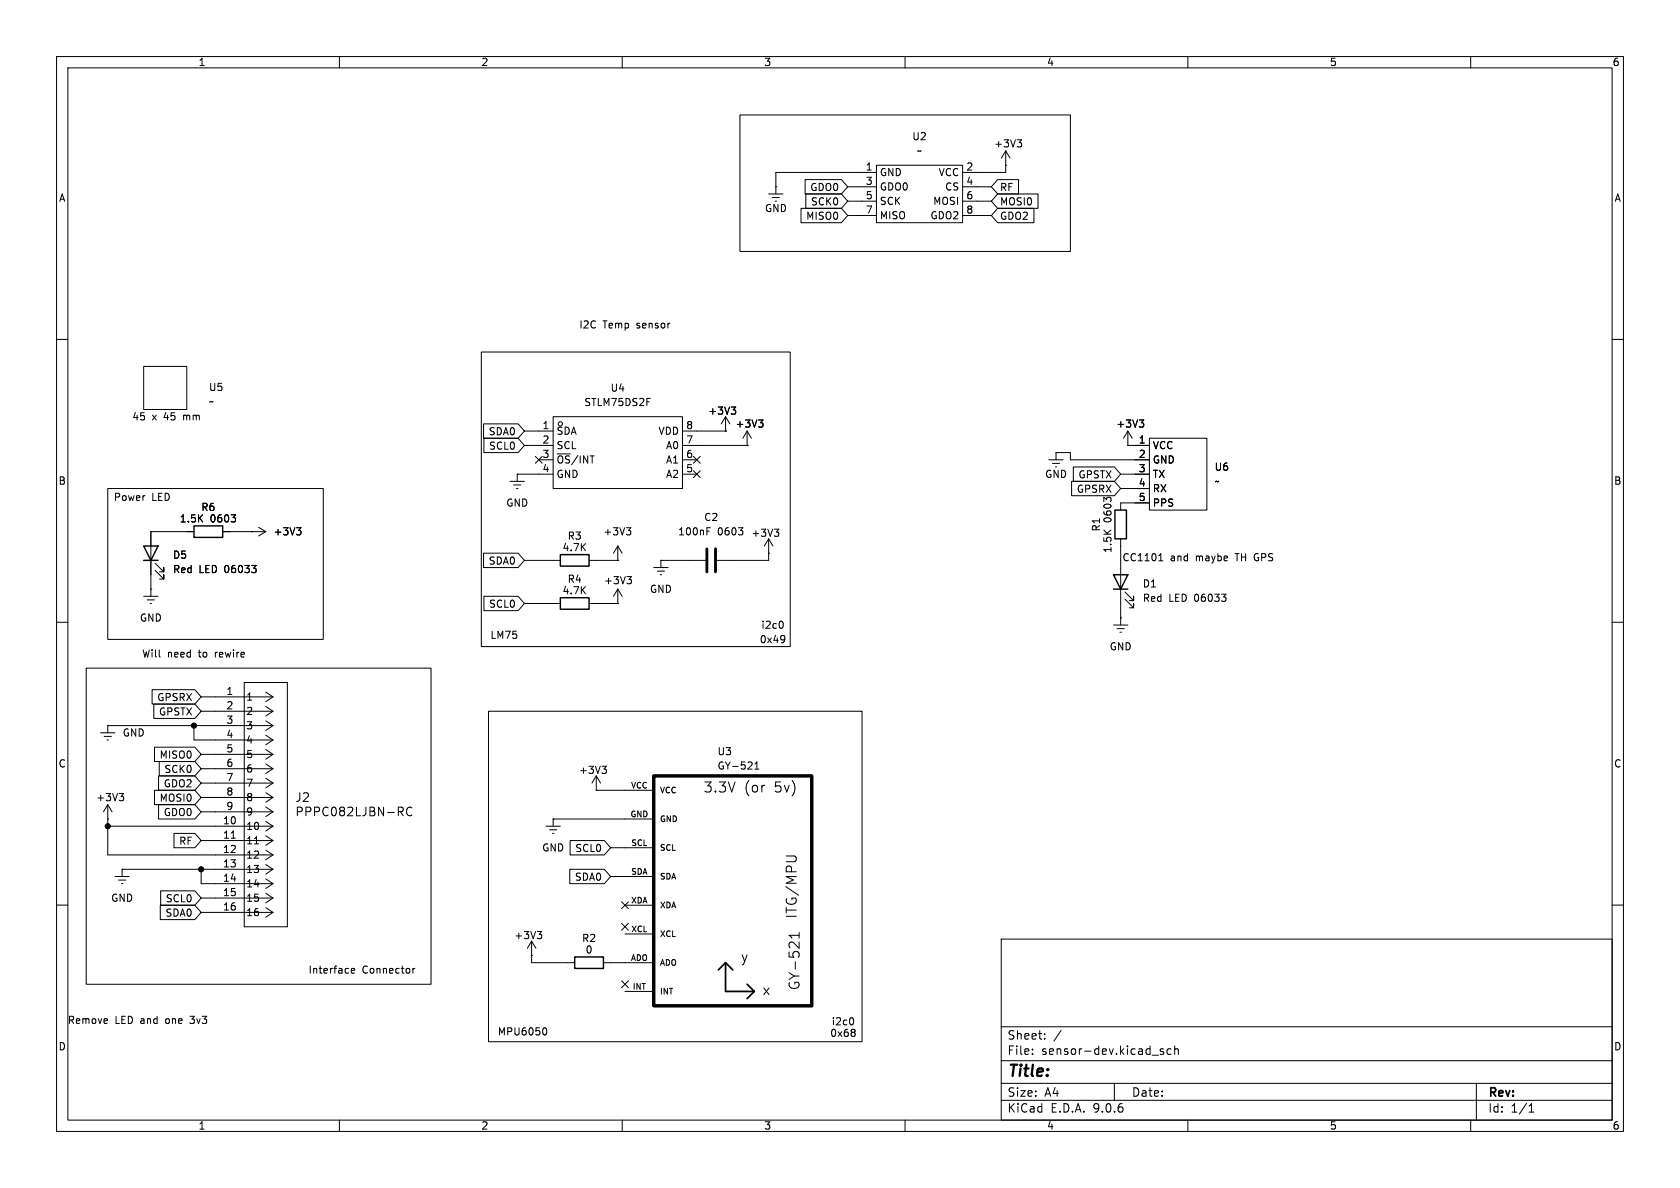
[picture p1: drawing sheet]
<svg xmlns="http://www.w3.org/2000/svg" width="297mm" height="210mm" viewBox="0 0 297 210" stroke-linecap="round" stroke-linejoin="round" font-family="sans-serif">
<g fill="none" stroke="#000" stroke-width=".18">
<path d="M10 10h277v190h-277zM12 12h273v186h-273zM60 10v2M110 10v2M160 10v2M210 10v2M260 10v2M130.8 20.3h58.4v24.2h-58.4zM135.9 34.3h2.5M136.5 34.9h1.3M137 35.6h.3M137.2 33h.1"/>
<path d="M141.6 36.8h7.1l1.2 1.3-1.2 1.3h-7.1zM142.3 31.7h6.4l1.2 1.3-1.2 1.3h-6.4zM142.5 34.3h6.2l1.2 1.3-1.2 1.2h-6.2zM149.9 33h5M149.9 35.6h5M149.9 38.1h5M154.9 29.2h15.3v10.2h-15.3zM154.9 30.5h-17.7v3.8M170.2 33h5.1M170.2 35.6h5.1M170.2 38.1h5.1M176.4 31.7h3.7v2.6h-3.7l-1.1-1.3z"/>
<path d="M176.4 36.8h6.4v2.6h-6.4l-1.1-1.3zM176.4 34.3h7.1v2.5h-7.1l-1.1-1.2zM177.8 29.2h.1M177.8 26.7v3.8h-7.6M177.8 26.7l-.8 1.2M177.8 26.7l.8 1.2M179.8 24.7h.8l-.4 .5M180.4 25.2l.2 .2v.3l-.2 .3M10 60h2M25.4 64.8h7.6v7.6h-7.6zM85.1 62.2h54.6v52.1h-54.6zM85.5 74.9h6.1l1.1 1.3-1.1 1.3h-6.1z"/>
<path d="M85.5 77.5h6.1l1.1 1.2-1.1 1.3h-6.1zM92.7 76.2h5.1M92.7 78.7h5.1M97.8 73.7h22.8v12.7h-22.8zM120.6 76.2h7.7M120.6 78.7h11.5M128.3 76.2h.1M128.3 73.7l-.8 1.2M128.3 73.7l.7 1.2M128.3 73.7v2.5M129.3 72h.8l-.5 .4M129.8 72.4l.3 .3v.3l-.3 .2"/>
<path d="M132.1 78.7h.1M132.1 76.2l-.8 1.3M132.1 76.2l.7 1.3M132.1 76.2v2.5M134.1 74.2h.8l-.4 .5M134.6 74.7l.3 .3v.3l-.3 .2M199.4 78.7h.1M199.4 78.7h3.8M199.4 76.2l-.8 1.3M199.4 76.2l.8 1.3M199.4 76.2v2.5M201.4 74.2h.8l-.4 .5"/>
<path d="M202 74.7l.2 .3v.3l-.2 .2M203.2 77.5h10.2v12.7h-10.2zM285 60h2M19 86.4h38.1v26.6h-38.1zM27.4 99.6l1.6 1.5v-.8v.8h-.8M34.3 94h-7.6v11.4M39.4 94h7.6M40.9 91h.7l-.4 .5M41.6 91.6v.6M44.4 94h.1M44.5 100h.8l-.4 .4M45.7 93.2l1.3 .8"/>
<path d="M47 94l-1.3 .7M52.4 93.3h.8l-.4 .5M53 93.8l.2 .2v.3l-.2 .3M85.5 97.8h6.1l1.1 1.3-1.1 1.2h-6.1zM90.2 85.1h2.5M90.8 85.7h1.3M91.3 86.4h.3M91.4 83.8h.1M91.4 83.8v1.3M91.4 83.8h6.4M92.7 99.1h6.4M94.6 80.7l1.3 1.2"/>
<path d="M95.2 81.3h2.6M95.9 80.7l-1.3 1.2M104.1 99.1h5.1M109.2 99.1h.1M109.2 96.5v2.6M109.2 96.5l-.7 1.3M109.2 96.5l.8 1.3M110.7 93.3h.8l-.4 .5M111.3 93.8l.2 .2v.3l-.2 .3M116.8 99.1h.1M116.8 99.1h7.9M116.8 99.1v1.2"/>
<path d="M120.6 81.3h2.6M120.6 83.8h2.6M122.6 80.7l1.2 1.2M122.6 83.2l1.2 1.2M123.8 80.7l-1.2 1.2M123.8 83.2l-1.2 1.2M125 93.3h.6M125 93.9h.4M130.5 93.3h.8l-.4 .5M131.3 93.9v.5M135.9 97.8h.1M135.9 95.3v3.8h-9.2"/>
<path d="M135.9 95.3l-.8 1.2M135.9 95.3l.8 1.2M136.9 93.5h.8l-.4 .5M137.4 94l.3 .3v.3l-.3 .2M185.4 81.3h2.6M186.1 81.9h1.2M186.6 82.6h.2M186.7 80h.1M186.7 80h2.5v1.3h14M186.7 80v1.3M189.4 85.1h7.6l1.1 1.3-1.1 1.2h-7.6zM189.7 82.5h7.3l1.1 1.3-1.1 1.3h-7.3z"/>
<path d="M195.6 88.3l-.5-.4v.8M198.1 86.4h5.1M198.1 83.8h5.1M198.1 95.3v15.2M203.2 88.9h-5.1v1.3M204.9 99.1h.7M205.1 98l.1-.1v1.2M10 110h2M15.2 118.1h61v55.9h-61zM25.4 105.4h2.5M26 106h1.3M26.5 106.7h.3"/>
<path d="M26.7 104.1h.1M27.4 100.8l1.6 1.6v-.8v.8h-.8M45.2 100.6v.5M85.5 105.4h6.1l1.1 1.3-1.1 1.3h-6.1zM92.7 106.7h6.4M104.1 106.7h5.1M109.2 106.7h.1M109.2 104.1l-.7 1.3M109.2 104.1l.8 1.3M109.2 104.1v2.6M110.8 101.9h.8l-.4 .5M111.4 102.4l.2 .3v.3l-.2 .2"/>
<path d="M115.6 100.3h2.5M116.2 101h1.3M116.7 101.6h.3M138.3 109.9l.2 .4-.2 .7M138.5 112.3l.2 .2a1.07 1.07 0 0 1-.1 1M138.7 112.9l-.2 .2M196.8 110.5h2.6M197.5 111.1h1.3M198 111.8h.2M198.1 109.2h.1M198.9 105.9l1.5 1.5v-.7v.7h-.8M198.9 104.6l1.5 1.6v-.8v.8h-.8"/>
<path d="M216 105h.7l-.4 .5M216.7 105.6v.6M285 110h2M17.8 129.5h2.5M18.4 130.2h1.3M18.9 130.8h.3M19 128.3h.1M19 128.3v1.2M19 128.3h29.3M26.9 121.9h7.5l1.2 1.3-1.2 1.3h-7.5zM27.2 124.5h7.2l1.2 1.2-1.2 1.3h-7.2zM27.3 132.1h7.1l1.2 1.3-1.2 1.2h-7.1z"/>
<path d="M27.3 139.7h7.1l1.2 1.3-1.2 1.2h-7.1zM28 137.2h6.4l1.2 1.2-1.2 1.3h-6.4zM28.2 134.6h6.2l1.2 1.3-1.2 1.3h-6.2zM34.3 128.3v2.5h14M35.6 123.2h12.7M35.6 125.7h12.7M35.6 133.4h12.7M35.6 135.9h12.7M35.6 138.4h12.7M43.2 120.7h7.6v43.1h-7.6zM47 122.3l1.3 .9M47 124.9l1.3 .8"/>
<path d="M47 127.4l1.3 .9M47 130l1.3 .8M47 132.5l1.3 .9M47 135l1.3 .9M47 137.6l1.3 .8M48.3 123.2l-1.3 .8M48.3 125.7l-1.3 .9M48.3 128.3l-1.3 .8M48.3 130.8l-1.3 .9M48.3 133.4l-1.3 .8M48.3 135.9l-1.3 .8M48.3 138.4l-1.3 .9"/>
<path d="M86.4 125.7h66v58.5h-66zM105.4 139.7h.1M105.4 139.7h10.2M105.4 137.2l-.8 1.2M105.4 137.2l.8 1.2M105.4 137.2v2.5M106.4 135.5h.8l-.4 .4M107 135.9l.2 .3v.3l-.2 .2M133.4 136h.8M133.4 135.1l.4-.4v1.3M19 144.8h.1M19 142.2v8.9h29.3"/>
<path d="M19 146.1h29.3M19 142.2l-.7 1.3M19 142.2l.8 1.3M20.3 154.9h2.6M21 155.6h1.2M21.1 140.3h.8l-.5 .5M21.5 156.2h.2M21.6 153.7h.1M21.6 153.7h26.7M21.6 153.7v1.2M21.6 140.8l.3 .2v.3l-.3 .2M28 142.2h6.4l1.2 1.3-1.2 1.3h-6.4z"/>
<path d="M28.4 157.5h6l1.2 1.3-1.2 1.2h-6zM30.8 147.3h3.6l1.2 1.3-1.2 1.3h-3.6zM35.6 141h12.7M35.6 143.5h12.7M35.6 148.6h12.7M35.6 153.7v2.5h12.7M35.6 158.8h12.7M40.9 148.2h.7M45 149.2h.7M47 140.1l1.3 .9M47 142.7l1.3 .8M47 145.2l1.3 .9"/>
<path d="M47 147.7l1.3 .9M47 150.3l1.3 .8M47 152.8l1.3 .9M47 155.4l1.3 .8M47 157.9l1.3 .9M48.3 141l-1.3 .8M48.3 143.5l-1.3 .9M48.3 146.1l-1.3 .8M48.3 148.6l-1.3 .8M48.3 151.1l-1.3 .9M48.3 153.7l-1.3 .8M48.3 156.2l-1.3 .9"/>
<path d="M48.3 158.8l-1.3 .8M70.8 143.5l.5 .7M71 142.7l.3 .3-.1 .3-.2 .2M72.8 142.8a.61 .61 0 0 0-.7 0 .61 .61 0 0 0-.2 .8 .57 .57 0 0 0 .3 .5 .57 .57 0 0 0 .6 0M96.5 146.1h2.6M97.2 146.7h1.2M97.7 147.3h.2M97.8 144.8h.1M97.8 144.8h17.8M97.8 144.8v1.3M100.7 153.7h6.1l1.1 1.2-1.1 1.3h-6.1zM100.8 148.6h6l1.1 1.3-1.1 1.2h-6z"/>
<path d="M107.9 154.9h7.7M107.9 149.9h7.7M109.9 159.4l1.2 1.2M111.1 159.4l-1.2 1.2M139 151.3h1.4l.3 .2M10 160h2M28.3 160h6.1l1.2 1.3-1.2 1.3h-6.1zM35.6 161.3h12.7M47 160.4l1.3 .9M48.3 161.3l-1.3 .8M62.1 171.6l.6-.1-.1-.3h-.3l-.2 .2 .1 .6h.4M73 171.2v.8"/>
<path d="M73.4 171.2l-.4 .2M94 168.9h.1M94 166.4v3.8h7.6M94 166.4l-.8 1.2M94 166.4l.7 1.2M95 164.7h.8l-.5 .4M95.5 165.1l.3 .3v.3l-.3 .2M106.7 170.2h8.9M109.9 163.2l1.2 1.2M109.9 173.4l1.2 1.2M110.5 160h5.1M110.5 165.1h5.1"/>
<path d="M110.5 175.3h5.1M111.1 163.2l-1.2 1.2M111.1 173.4l-1.2 1.2M141.3 164.8v1M141.3 165.3h-1.8l.5 .5M150.7 180l.2 .4-.2 .7M177 166h108v32h-108zM285 160h2M60 198v2M96.2 181.7a.68 .68 0 0 1 .5 .6 .68 .68 0 0 1-.5 .7M110 198v2M150.9 181.9l.3 .3-.3 .3 .3 .2v.3l-.3 .2"/>
<path d="M160 198v2M177 194.5h108M177 191.5h108M177 187.5h108M177 181.5h108M182.5 186.3v.1M182.5 185.5v.1M184.7 183.6v.1M184.7 182.8v.1M187.6 182.1l-1.3 2M197 191.5v3M205.7 185.5l-.4-.1-.2 .2 .1 .2 .5 .2v.3h-.6"/>
<path d="M207 185.5l-.4-.1-.3 .3v.4l.2 .2h.5M207.7 185.5l.2-.1 .3 .1 .1 .9M207.7 184.9v1.5M210 198v2M260 198v2M261 191.5v6.5M270.3 196.6h.9M270.3 195.5l.4-.4v1.5"/>
<circle cx="99.1" cy="74.9" r=".38"/>
</g>
<path d="M25.4 96.5h2.5l-1.2 2.6zM25.4 99.1h2.5M34.3 93h5.1v2h-5.1zM99.1 98h5v2.1h-5zM197.1 90.2h2v5.1h-2zM99.1 105.7h5v2h-5zM196.8 101.6h2.6l-1.3 2.5zM196.8 104.1h2.6M101.6 169.2h5.1v2h-5.1z" fill="none" stroke="#000" stroke-width=".25"/>
<path d="M115.6 137.2h27.9v40.6h-27.9z" fill="none" stroke="#000" stroke-width=".61"/>
<path d="M128.3 170.2l-1.3 1.3M128.3 170.2l1.2 1.3M128.3 170.2v5.1h5M132.1 174l1.2 1.3M133.3 175.3l-1.2 1.2" fill="none" stroke="#000" stroke-width=".3"/>
<path d="M125 97v4.1M126.5 97v4.1" fill="none" stroke="#000" stroke-width=".51"/>
<g fill="#000" stroke="#000" stroke-width=".18">
<circle cx="34.3" cy="128.3" r=".46"/>
<circle cx="19" cy="146.1" r=".46"/>
<circle cx="35.6" cy="153.7" r=".46"/>
</g>
<text font-size="2.8" x="178" y="190.9">Title:</text>
<g font-size="2.5">
<text x="124.3" y="140.3">3.3V</text>
<text x="131.5" y="140.3">(or</text>
<text x="136.9" y="140.3">5v)</text>
<text x="141.1" y="162.5" transform="rotate(-90 141.1 162.5)">ITG/MPU</text>
<text x="130.9" y="170.3">y</text>
<text x="134.7" y="176.1">x</text>
<text x="141.6" y="175.1" transform="rotate(-90 141.6 175.1)">GY-521</text>
</g>
<g font-size="2.1">
<text x="52.1" y="142">J2</text>
<text x="52.1" y="144.5">PPPC082LJBN-RC</text>
<text x="178" y="184">Sheet:</text>
<text x="178" y="186.7">File:</text>
<text x="184.1" y="186.7">sensor-dev.kicad_sch</text>
<text x="178" y="196.9">KiCad</text>
<text x="178" y="194.1">Size:</text>
<text x="184.7" y="194.1">A4</text>
<text x="185.7" y="196.9">E.D.A.</text>
<text x="193.3" y="196.9">9.0.6</text>
<text x="200" y="194.1">Date:</text>
<text x="263" y="194.3">Rev:</text>
<text x="263" y="196.9">Id:</text>
<text x="267.1" y="196.9">1/1</text>
</g>
<g font-size="1.8">
<text x="35" y="11.9">1</text>
<text x="85" y="11.9">2</text>
<text x="135" y="11.9">3</text>
<text x="185" y="11.9">4</text>
<text x="235" y="11.9">5</text>
<text x="285" y="11.9">6</text>
<text x="161.2" y="25">U2</text>
<text x="162" y="27.5">~</text>
<text x="175.7" y="26.3">+3V3</text>
<text x="10.3" y="35.9">A</text>
<text x="143.1" y="34">GDO0</text>
<text x="153" y="30.2">1</text>
<text x="153" y="32.8">3</text>
<text x="153" y="35.3">5</text>
<text x="155.4" y="31.3">GND</text>
<text x="155.4" y="33.9">GDO0</text>
<text x="165.8" y="31.3">VCC</text>
<text x="167" y="33.9">CS</text>
<text x="170.7" y="30.2">2</text>
<text x="170.7" y="32.8">4</text>
<text x="170.7" y="35.3">6</text>
<text x="176.7" y="34">RF</text>
<text x="285.3" y="35.9">A</text>
<text x="135.1" y="37.7">GND</text>
<text x="142.4" y="39.1">MISO0</text>
<text x="143.3" y="36.5">SCK0</text>
<text x="153" y="37.8">7</text>
<text x="155.4" y="36.4">SCK</text>
<text x="155.4" y="39">MISO</text>
<text x="164.4" y="39">GDO2</text>
<text x="164.9" y="36.4">MOSI</text>
<text x="170.7" y="37.8">8</text>
<text x="176.7" y="39.1">GDO2</text>
<text x="176.7" y="36.5">MOSI0</text>
<text x="102.3" y="58.3">I2C</text>
<text x="106.6" y="58.3">Temp</text>
<text x="112.6" y="58.3">sensor</text>
<text x="36.8" y="71.9">~</text>
<text x="36.8" y="69.3">U5</text>
<text x="103.2" y="72">STLM75DS2F</text>
<text x="107.8" y="69.4">U4</text>
<text x="23.3" y="74.5">45</text>
<text x="26.9" y="74.5">x</text>
<text x="29.1" y="74.5">45</text>
<text x="32.7" y="74.5">mm</text>
<text x="86.3" y="77.2">SDA0</text>
<text x="95.8" y="75.9">1</text>
<text x="98.3" y="77.1">SDA</text>
<text x="116.3" y="77.1">VDD</text>
<text x="121.2" y="75.9">8</text>
<text x="125.1" y="73.5">+3V3</text>
<text x="129.9" y="75.8">+3V3</text>
<text x="197.3" y="75.8">+3V3</text>
<text x="86.4" y="79.7">SCL0</text>
<text x="95.8" y="78.5">2</text>
<text x="95.8" y="81">3</text>
<text x="95.8" y="83.6">4</text>
<text x="98.3" y="79.6">SCL</text>
<text x="98.3" y="82.1">~{OS}/INT</text>
<text x="117.6" y="79.6">A0</text>
<text x="117.6" y="82.1">A1</text>
<text x="121.2" y="78.5">7</text>
<text x="121.2" y="81">6</text>
<text x="121.2" y="83.6">5</text>
<text x="201.2" y="78.5">1</text>
<text x="201.2" y="81">2</text>
<text x="201.2" y="83.6">3</text>
<text x="203.7" y="79.6">VCC</text>
<text x="203.7" y="82.1">GND</text>
<text x="214.6" y="83.4">U6</text>
<text x="10.3" y="85.9">B</text>
<text x="20" y="88.8">Power</text>
<text x="26.8" y="88.8">LED</text>
<text x="89.4" y="89.8">GND</text>
<text x="98.3" y="84.7">GND</text>
<text x="117.6" y="84.7">A2</text>
<text x="184.7" y="84.7">GND</text>
<text x="190.3" y="87.3">GPSRX</text>
<text x="190.6" y="84.8">GPSTX</text>
<text x="201.2" y="86.1">4</text>
<text x="201.2" y="88.6">5</text>
<text x="203.7" y="84.7">TX</text>
<text x="203.7" y="87.2">RX</text>
<text x="203.7" y="89.8">PPS</text>
<text x="214.6" y="86">~</text>
<text x="285.3" y="85.9">B</text>
<text x="31.7" y="92.6">1.5K</text>
<text x="35.5" y="90.5">R6</text>
<text x="37.1" y="92.6">0603</text>
<text x="48.3" y="94.8">+3V3</text>
<text x="100.3" y="95.6">R3</text>
<text x="106.6" y="94.8">+3V3</text>
<text x="119.8" y="94.8">100nF</text>
<text x="124.4" y="92.3">C2</text>
<text x="126.8" y="94.8">0603</text>
<text x="132.7" y="95.1">+3V3</text>
<text x="194.7" y="94.1" transform="rotate(-90 194.7 94.1)">R1</text>
<text x="196.7" y="92.4" transform="rotate(-90 196.7 92.4)">0603</text>
<text x="30.5" y="99">D5</text>
<text x="30.5" y="101.5">Red</text>
<text x="35.2" y="101.5">LED 06033</text>
<text x="86.3" y="100">SDA0</text>
<text x="99.4" y="97.6">4.7K</text>
<text x="196.7" y="97.9" transform="rotate(-90 196.7 97.9)">1.5K</text>
<text x="198.3" y="99.4">CC1101</text>
<text x="206.9" y="99.4">and</text>
<text x="211.5" y="99.4">maybe</text>
<text x="218.7" y="99.4">TH GPS</text>
<text x="86.4" y="107.6">SCL0</text>
<text x="99.4" y="105.3">4.7K</text>
<text x="100.3" y="103.2">R4</text>
<text x="106.7" y="103.5">+3V3</text>
<text x="114.8" y="105">GND</text>
<text x="201.9" y="104.1">D1</text>
<text x="201.9" y="106.6">Red</text>
<text x="206.6" y="106.6">LED 06033</text>
<text x="24.6" y="110.1">GND</text>
<text x="86.6" y="113.1">LM75</text>
<text x="134.2" y="113.9">0x49</text>
<text x="134.5" y="111.4">i2c0</text>
<text x="25" y="116.4">Will</text>
<text x="29.6" y="116.4">need</text>
<text x="35.2" y="116.4">to</text>
<text x="38.3" y="116.4">rewire</text>
<text x="196.1" y="115.2">GND</text>
<text x="27.7" y="124.1">GPSRX</text>
<text x="39.9" y="122.9">1</text>
<text x="39.9" y="125.5">2</text>
<text x="43.4" y="124.1">1</text>
<text x="21.6" y="130.4">GND</text>
<text x="28" y="126.7">GPSTX</text>
<text x="39.9" y="128">3</text>
<text x="39.9" y="130.6">4</text>
<text x="43.4" y="126.6">2</text>
<text x="43.4" y="129.1">3</text>
<text x="43.4" y="131.7">4</text>
<text x="10.3" y="135.9">C</text>
<text x="28.1" y="134.3">MISO0</text>
<text x="29" y="136.8">SCK0</text>
<text x="39.9" y="133.1">5</text>
<text x="39.9" y="135.6">6</text>
<text x="43.4" y="134.2">5</text>
<text x="43.4" y="136.8">6</text>
<text x="102.3" y="137">+3V3</text>
<text x="126.8" y="136.2">GY-521</text>
<text x="126.8" y="133.7">U3</text>
<text x="285.3" y="135.9">C</text>
<text x="16.9" y="141.8">+3V3</text>
<text x="28.1" y="141.9">MOSI0</text>
<text x="28.8" y="139.4">GDO2</text>
<text x="39.9" y="138.2">7</text>
<text x="39.9" y="140.7">8</text>
<text x="39.9" y="143.3">9</text>
<text x="43.4" y="139.3">7</text>
<text x="43.4" y="141.8">8</text>
<text x="28.8" y="144.5">GDO0</text>
<text x="31.6" y="149.5">RF</text>
<text x="39.3" y="145.8">10</text>
<text x="39.3" y="148.3">11</text>
<text x="43.4" y="144.4">9</text>
<text x="43.4" y="146.9">10</text>
<text x="43.4" y="149.5">11</text>
<text x="39.3" y="150.9">12</text>
<text x="39.3" y="153.4">13</text>
<text x="39.3" y="156">14</text>
<text x="43.4" y="152">12</text>
<text x="43.4" y="154.5">13</text>
<text x="95.8" y="150.7">GND</text>
<text x="101.5" y="155.9">SDA0</text>
<text x="101.6" y="150.8">SCL0</text>
<text x="19.6" y="159.6">GND</text>
<text x="29.2" y="159.7">SCL0</text>
<text x="39.3" y="158.5">15</text>
<text x="39.3" y="161">16</text>
<text x="43.4" y="157.1">14</text>
<text x="43.4" y="159.6">15</text>
<text x="29.2" y="162.2">SDA0</text>
<text x="43.4" y="162.2">16</text>
<text x="90.8" y="166.2">+3V3</text>
<text x="102.8" y="166.7">R2</text>
<text x="54.4" y="172.3">Interface</text>
<text x="64" y="172.3">Connector</text>
<text x="103.4" y="168.8">0</text>
<text x="10.3" y="185.9">D</text>
<text x="11.9" y="181.2">Remove</text>
<text x="20.3" y="181.2">LED and</text>
<text x="29.5" y="181.2">one</text>
<text x="34.1" y="181.2">3v3</text>
<text x="87.9" y="183.2">MPU6050</text>
<text x="146.7" y="183.5">0x68</text>
<text x="146.9" y="181.5">i2c0</text>
<text x="285.3" y="185.9">D</text>
<text x="35" y="199.9">1</text>
<text x="85" y="199.9">2</text>
<text x="135" y="199.9">3</text>
<text x="185" y="199.9">4</text>
<text x="235" y="199.9">5</text>
<text x="285" y="199.9">6</text>
</g>
<g font-size="1.4">
<text x="111.5" y="139.4">VCC</text>
<text x="116.6" y="140.4">VCC</text>
<text x="111.4" y="144.5">GND</text>
<text x="111.5" y="149.6">SCL</text>
<text x="116.6" y="145.5">GND</text>
<text x="111.5" y="154.7">SDA</text>
<text x="116.6" y="150.6">SCL</text>
<text x="116.6" y="155.7">SDA</text>
<text x="111.5" y="159.8">XDA</text>
<text x="116.6" y="160.8">XDA</text>
<text x="111.5" y="164.8">XCL</text>
<text x="116.6" y="165.8">XCL</text>
<text x="111.4" y="169.9">ADO</text>
<text x="116.6" y="170.9">ADO</text>
<text x="111.7" y="175">INT</text>
<text x="116.6" y="176">INT</text>
</g>
</svg>
